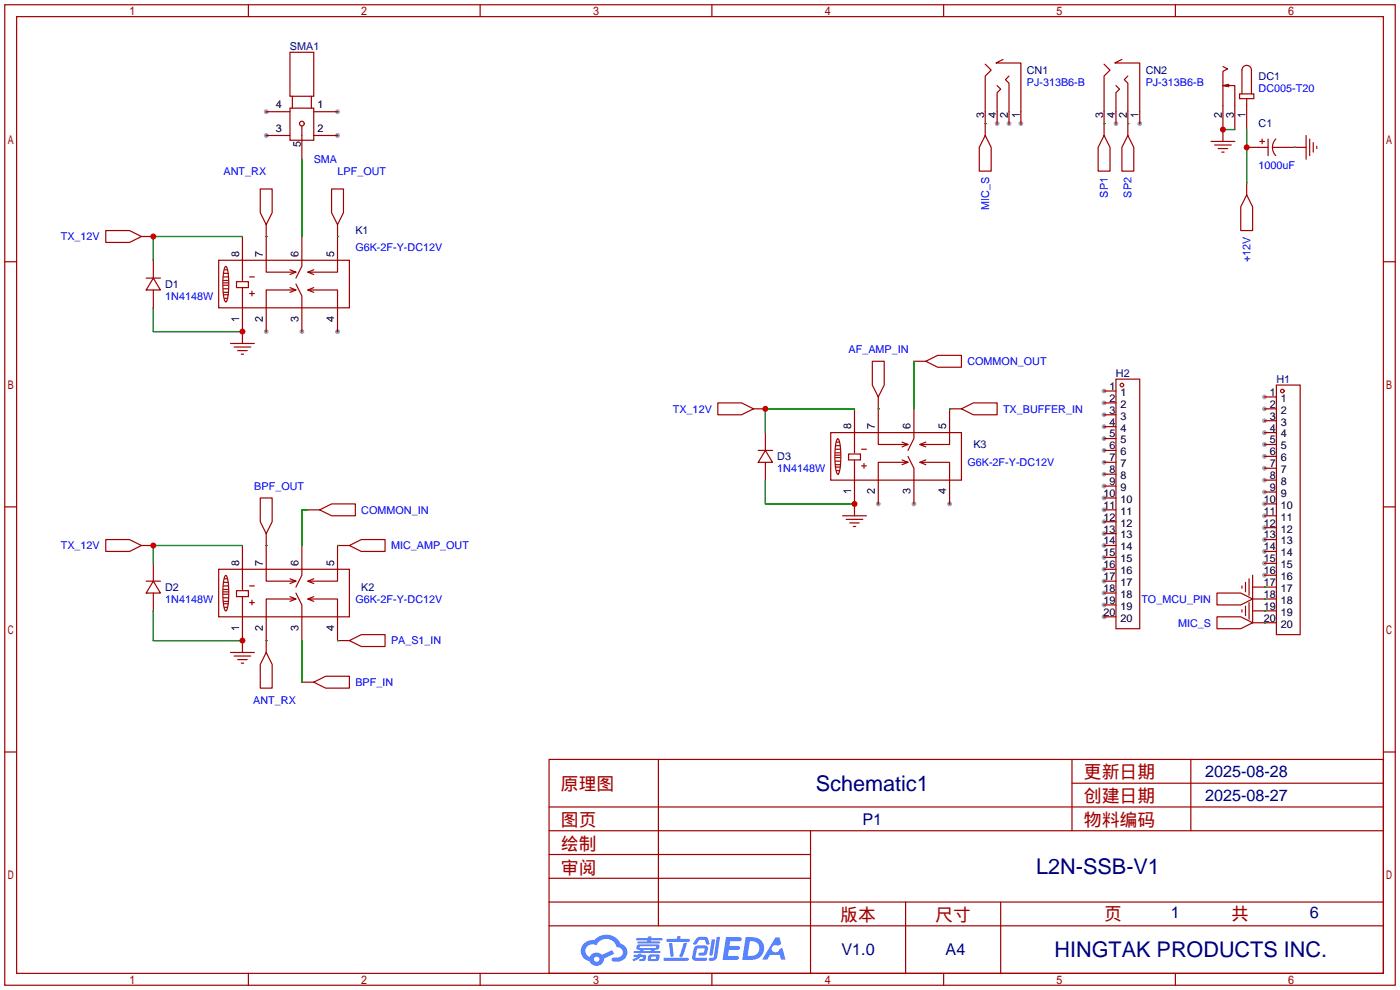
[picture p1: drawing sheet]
<svg xmlns="http://www.w3.org/2000/svg" width="299mm" height="212mm" viewBox="0 0 299 212" stroke-linecap="round" stroke-linejoin="round" font-family="sans-serif">
<g fill="#999">
<circle cx="56.9" cy="70.9" r=".51"/>
<circle cx="64.5" cy="70.9" r=".51"/>
<circle cx="72.1" cy="70.9" r=".51"/>
<circle cx="72.1" cy="23.9" r=".51"/>
<circle cx="72.1" cy="29" r=".51"/>
<circle cx="56.9" cy="29" r=".51"/>
<circle cx="56.9" cy="23.9" r=".51"/>
<circle cx="218.2" cy="26.4" r=".51"/>
<circle cx="215.6" cy="26.4" r=".51"/>
<circle cx="213.1" cy="26.4" r=".51"/>
<circle cx="243.6" cy="26.4" r=".51"/>
<circle cx="238.5" cy="26.4" r=".51"/>
<circle cx="187.7" cy="107.7" r=".51"/>
<circle cx="195.3" cy="107.7" r=".51"/>
<circle cx="202.9" cy="107.7" r=".51"/>
<circle cx="270.3" cy="84.8" r=".51"/>
<circle cx="270.3" cy="87.4" r=".51"/>
<circle cx="270.3" cy="89.9" r=".51"/>
<circle cx="270.3" cy="92.5" r=".51"/>
<circle cx="270.3" cy="95" r=".51"/>
<circle cx="270.3" cy="97.5" r=".51"/>
<circle cx="270.3" cy="100.1" r=".51"/>
<circle cx="270.3" cy="102.6" r=".51"/>
<circle cx="270.3" cy="105.2" r=".51"/>
<circle cx="270.3" cy="107.7" r=".51"/>
<circle cx="270.3" cy="110.2" r=".51"/>
<circle cx="270.3" cy="112.8" r=".51"/>
<circle cx="270.3" cy="115.3" r=".51"/>
<circle cx="270.3" cy="117.9" r=".51"/>
<circle cx="270.3" cy="120.4" r=".51"/>
<circle cx="270.3" cy="122.9" r=".51"/>
<circle cx="236" cy="83.6" r=".51"/>
<circle cx="236" cy="86.1" r=".51"/>
<circle cx="236" cy="88.6" r=".51"/>
<circle cx="236" cy="91.2" r=".51"/>
<circle cx="236" cy="93.7" r=".51"/>
<circle cx="236" cy="96.3" r=".51"/>
<circle cx="236" cy="98.8" r=".51"/>
<circle cx="236" cy="101.3" r=".51"/>
<circle cx="236" cy="103.9" r=".51"/>
<circle cx="236" cy="106.4" r=".51"/>
<circle cx="236" cy="109" r=".51"/>
<circle cx="236" cy="111.5" r=".51"/>
<circle cx="236" cy="114" r=".51"/>
<circle cx="236" cy="116.6" r=".51"/>
<circle cx="236" cy="119.1" r=".51"/>
<circle cx="236" cy="121.7" r=".51"/>
<circle cx="236" cy="124.2" r=".51"/>
<circle cx="236" cy="126.7" r=".51"/>
<circle cx="236" cy="129.3" r=".51"/>
<circle cx="236" cy="131.8" r=".51"/>
</g>
<g fill="none" stroke="#a10000" stroke-width=".25">
<path d="M1 1h297.2v209.6h-297.2zM3.6 3.6h292.1v204.4h-292.1zM53.1 1v2.6M102.6 1v2.6M152.1 1v2.6M201.7 1v2.6M251.2 1v2.6M1 55.9h2.6M295.7 55.9h2.5M1 108.3h2.6M295.7 108.3h2.5M1 160.7h2.6"/>
<path d="M117.3 162.3h178.4v45.7h-178.4zM117.3 177.5h178.4M117.3 172.5h178.4M140.7 162.3v35.6M173.2 177.5v30.5M229.1 162.3v15.2M229.1 167.4h66.6M254.5 162.3v15.2M295.7 160.7h2.5M117.3 182.6h55.9M117.3 197.9h178.4M117.3 192.8h178.4"/>
<path d="M117.3 187.7h55.9M193.5 192.8v15.2M213.9 192.8v15.2M53.1 208v2.6M102.6 208v2.6M152.1 208v2.6M201.7 208v2.6M251.2 208v2.6"/>
</g>
<g fill="#5487ff">
<path d="M155.2 200.3h2.6a.48 .48 0 0 1 .7 .4 .48 .48 0 0 1-.6 .4h-1.8l-.2 1.1h1.9a.43 .43 0 0 1 .4 .4 .43 .43 0 0 1-.5 .4h-1.9l-.2 1.3h1.7a.45 .45 0 0 1 .5 .2 .45 .45 0 0 1-.1 .6h-3.3z"/>
<path d="M165.7 200.3h.9l.4 1.5-.8 .3a.84 .84 0 0 0-1.2 .3 .84 .84 0 0 0 .4 1.1 .84 .84 0 0 0 1.1-.4l.1-.2 .6-.3 .7 2.5h-1l-.2-1h-2.1l-.6 1h-1.1z"/>
<path d="M152.1 200.8h.7l-.5 3.1a.36 .36 0 0 1-.3 .3 .36 .36 0 0 1-.4-.3z"/>
<path d="M153.2 200.2h.7l-.6 4.3a1.13 1.13 0 0 1-1.8 .6l.2-.4h.7l.2-.2z"/>
<path d="M148.9 200.6l.6-.4h1a.77 .77 0 0 1 .9 .5l.3 1-.2 .2h-.5l-.3-.9-.2-.2-1 .1-.7 1-.6-.1-.1-.2z"/>
<path d="M148.4 202.4l.6-.3h1.7a.81 .81 0 0 1 .7 .5 .81 .81 0 0 1-.2 .8 .81 .81 0 0 1-.9 .8h-.7a.32 .32 0 0 1-.3-.3 .32 .32 0 0 1 .4-.3h.7l.2-.9-1.6 .1-.4 1.8 2.2 .1a.32 .32 0 0 1 .3 .4 .32 .32 0 0 1-.4 .2h-2.2l-.5-.3-.1-.5z"/>
<path d="M141.9 204.7h5a.33 .33 0 0 1 .3 .3 .33 .33 0 0 1-.3 .3h-4.9l-.2-.1z"/>
<path d="M146.1 201.5h.8l-.7 2a.98 .98 0 0 1-.7 1.1l-.3-.3z"/>
<path d="M143 201.6h.7l.3 2.5a.34 .34 0 0 1-.3 .4 .34 .34 0 0 1-.4-.3z"/>
<path d="M142.5 200.7h2.1l.3-.6h.6l-.1 .6h1.7a.32 .32 0 0 1 .4 .3 .32 .32 0 0 1-.4 .3h-4.5l-.2-.2z"/>
<path d="M135.5 204.1h.9l.1-.3h.6v.3h.8a.82 .82 0 0 1-.5 1.3h-.8v-.4l.7-.1 .1-.3a.68 .68 0 0 0-1 .4l-1.1 .4-.1-.4 .9-.5h-.7z"/>
<path d="M136 200.5h2.4l.1-.3h.7v.3h2.2l.2 .3-.2 .2h-2.3v.2h1.8l.2 .3-.2 .1h-4.5l-.1-.4h2l.1-.2h-2.3l-.1-.2z"/>
<path d="M159.4 200.3l-.8 4.9h1.7a2.5 2.5 0 0 0 3-2.5 2.5 2.5 0 0 0-3.1-2.4zM160.3 201.1a1.61 1.61 0 0 1 2 1.5 1.61 1.61 0 0 1-1.8 1.7h-.7z"/>
<path d="M136.2 202a.55 .55 0 0 0-.2 .8 .55 .55 0 0 0 .7 .2l.1 .3h-1.3v.3l5.4 .1 .3-.2-.2-.2h-1.2l.2-.3a.7 .7 0 0 0 .8-.3 .7 .7 0 0 0 0-.8l-4.2-.1zM136.8 202.3l3.3-.1 .1 .1-.2 .3h-3.2zM137.5 203h1.7l-.2 .3h-1.4z"/>
<path d="M138.6 204.2a1.05 1.05 0 0 0 0 1.2 2.91 2.91 0 0 0 2.2-.2 .98 .98 0 0 0 0-1.2h-1.6zM139.2 204.5l.9-.1 .1 .4-.2 .2-.8-.1z"/>
<path d="M124.9 201.6a2.23 2.23 0 0 0-.7 2.3 2.23 2.23 0 0 0 1.8 1.6 1.58 1.58 0 0 0 1.8 .9 1.58 1.58 0 0 0 1.3-1.5l2.2-1.1-.5-.7-2.1 1a1.65 1.65 0 0 0-2.7 .4 1.45 1.45 0 0 1-.8-1.9 1.45 1.45 0 0 1 2-.7l.3 .1a2.3 2.3 0 0 1 2.3-1.3 2.3 2.3 0 0 1 2 1.7 1.12 1.12 0 0 1 1.3 1 1.12 1.12 0 0 1-1.1 1.2h-.7a.45 .45 0 0 0-.6 .4 .45 .45 0 0 0 .5 .5 2.21 2.21 0 0 0 2.2-.5 2.21 2.21 0 0 0 .5-2.3 2.13 2.13 0 0 0-1.3-1.1 3.3 3.3 0 0 0-5.6-.7l-1.1 .1zM127 205a.57 .57 0 0 1 1.1 0 .57 .57 0 0 1-1.1 0z"/>
</g>
<g fill="none" stroke="#a10000" stroke-width=".25">
<path d="M62 11.2h5.1v9.4h-5.1zM210.6 13.7l1.2 1.3-1.2 1.3v12.7M213.1 18.3l.8 .8-.8 .7v6.6M214.4 12.7l-1.5 .8h5.3v12.9M215.6 16.3l-.7 .7 .7 .8v8.6M236 13.7l1.2 1.3-1.2 1.3v12.7M238.5 18.3l.8 .8-.8 .7v6.6M239.8 12.7l-1.5 .8h5.3v12.9M241 16.3l-.7 .7 .7 .8v11.2M261.4 14.2l1 .5-1 .5v15M261.4 18.3l1.2 .2M262.6 18l-1.2 .3h2.5v9.4"/>
<path d="M56.9 23.9h5.1M56.9 29h5.1M62 23.1h5.1v6.9h-5.1zM62.5 20.6v2.5M64.5 26.9v7.1M66.5 20.6v2.5M67.1 23.9h5M67.1 29h5M210.6 29l1.2 2.5v5.1h-2.5v-5.1zM236 29l1.2 2.5v5.1h-2.5v-5.1zM241 29l1.3 2.5v5.1h-2.5v-5.1zM258.8 30.2h5.1"/>
<path d="M259.6 31h3.5M260.3 31.8h2.1M261.1 32.5h.5M264.9 20.1h3.1v1h-3.1zM265.4 20.1v-5.1a1.02 1.02 0 0 1 1-1 1.02 1.02 0 0 1 1.1 1v5.1M266.4 21.1v6.6M266.4 39.1v2.6M266.4 31.5h4.6M269.2 30.2h1.1M269.7 29.7v1M271 29.7v3.6M272 31.5h7.1"/>
<path d="M272.7 29.7a2.54 2.54 0 0 0 0 3.5M279.1 29v5M279.9 29.7v3.6M280.7 30.5v2M281.4 31.2v.6M22.6 49.3h5.1l2.5 1.2-2.5 1.3h-5.1zM30.2 50.5h2.6M31.2 59.4h3.1M32.8 59.4l1.5 2.6h-3.1zM32.8 55.6v3.8M46.7 55.6h28v10.2h-28zM47.8 59.2h1"/>
<path d="M47.8 58.4h1M47.8 59.9h1M48 57.7h.5M48.2 56.9l.2 .1a14.8 14.8 0 0 1 .2 7l-.4 .5-.3-.6a16.1 16.1 0 0 1 .1-6.6zM51.8 50.5v9.4M53.3 59.2h1.1M55.6 40.4h2.6v5.1l-1.3 2.5-1.3-2.5zM56.9 48v10.2h6.3l-1.2-.5M63.2 58.2l-1.2 .5M64.5 50.5v6.4l-1.3 2.5M67.1 57.7l-1.3 .5M70.9 40.4h2.5v5.1l-1.3 2.5-1.2-2.5z"/>
<path d="M72.1 48v10.2h-6.3l1.3 .5M266.4 41.7l1.3 2.5v5.1h-2.5v-5.1zM32.8 62v3.8M47.8 60.5h1M47.8 61h1M47.8 61.7h1M47.8 62.5h1M47.8 63h1M48 63.8h.5M49.3 73.4h5.1M50 74.2h3.6M50.5 60.2h2.6v1.3h-2.6z"/>
<path d="M50.8 74.9h2M51.6 75.7h.5M51.8 61.5v11.9M53.3 62.7h1.1M53.8 62.2v1M62 61.5l1.2 .5h-6.3v8.9M63.2 60.7l1.3 2.5v7.7M63.2 62l-1.2 .5M67.1 62.5l-1.3-.5h6.3v8.9M67.1 61.5l-1.3 .5M186.4 77.2h2.6v5.1l-1.3 2.5-1.3-2.5zM195.3 77.2h2.6"/>
<path d="M197.9 77.2l2.5-1.3h5.1v2.6h-5.1zM153.4 86.1h5.1l2.5 1.3-2.5 1.2h-5.1zM161 87.4h2.6M162.1 96.3h3M163.6 96.3l1.5 2.5h-3zM163.6 92.5v3.8M163.6 98.8v3.8M177.5 92.5h28v10.1h-28zM178.6 96h1M178.6 95.2h1M178.6 96.8h1M178.6 97.3h1"/>
<path d="M178.6 97.8h1M178.6 98.6h1M178.6 99.3h1M178.6 99.8h1M178.8 94.5h.5M179 93.7l.2 .2a14.8 14.8 0 0 1 .2 7l-.4 .4-.3-.6a16.1 16.1 0 0 1 .1-6.6zM181.4 97h2.5v1.3h-2.5zM182.6 87.4v9.4M182.6 98.3v11.9M184.1 99.6h1.1M184.1 96h1.1M184.7 99.1v1"/>
<path d="M187.7 84.8v10.2h6.4l-1.3-.5M192.8 98.3l1.3 .5h-6.4v8.9M194.1 97.5l1.2 2.6v7.6M194.1 98.8l-1.3 .5M194.1 95l-1.3 .5M195.3 87.4v6.3l-1.2 2.6M197.9 99.3l-1.3-.5h6.3v8.9M197.9 94.5l-1.3 .5M197.9 98.3l-1.3 .5M205.5 87.4h-2.6v7.6h-6.3l1.3 .5M205.5 87.4l2.5-1.3h5.1v2.5h-5.1zM236 96.3h2.5"/>
<path d="M236 83.6h2.5M236 86.1h2.5M236 88.6h2.5M236 91.2h2.5M236 93.7h2.5M236 98.8h2.5M238.5 81h5.1v53.4h-5.1zM270.3 87.4h2.5M270.3 84.8h2.5M270.3 89.9h2.5M270.3 92.5h2.5M270.3 95h2.5"/>
<path d="M270.3 97.5h2.5M272.8 82.3h5.1v53.3h-5.1zM22.6 115.3h5.1l2.5 1.3-2.5 1.3h-5.1zM30.2 116.6h2.6M51.8 116.6v9.4M55.6 106.4h2.6v5.1l-1.3 2.5-1.3-2.5zM56.9 114v10.2h6.3l-1.2-.5M64.5 116.6v6.3l-1.3 2.6M65.8 109h2.5M68.3 109l2.6-1.3h5v2.5h-5zM74.7 116.6h-2.6v7.6h-6.3l1.3 .5M74.7 116.6l2.5-1.3h5.1v2.6h-5.1z"/>
<path d="M178.8 100.6h.5M180.1 110.2h5.1M180.8 111h3.6M181.6 111.8h2M182.4 112.5h.5M236 109h2.5M236 116.6h2.5M236 101.3h2.5M236 103.9h2.5M236 106.4h2.5M236 111.5h2.5M236 114h2.5"/>
<path d="M236 119.1h2.5M270.3 110.2h2.5M270.3 100.1h2.5M270.3 102.6h2.5M270.3 105.2h2.5M270.3 107.7h2.5M270.3 112.8h2.5M270.3 115.3h2.5M270.3 117.9h2.5M31.2 124.2h3.1M32.8 124.2l1.5 2.5h-3.1zM32.8 120.4v3.8"/>
<path d="M32.8 126.7v3.9M46.7 121.7h28v10.1h-28zM47.8 125.2h1M47.8 124.5h1M47.8 126h1M47.8 126.5h1M47.8 127h1M47.8 127.8h1M47.8 128.5h1M47.8 129h1M48 123.7h.5M48 129.8h.5"/>
<path d="M48.2 123l.2 .1a14.8 14.8 0 0 1 .2 7l-.4 .5-.3-.7a16.1 16.1 0 0 1 .1-6.6zM49.3 139.4h5.1M50.5 126.2h2.6v1.3h-2.6zM51.8 127.5v11.9M53.3 128.8h1.1M53.3 125.2h1.1M53.8 128.3v1M56.9 139.4l1.3 2.6v5.1h-2.6v-5.1zM62 127.5l1.2 .5h-6.3v11.4M63.2 126.7l1.3 2.6v7.6M63.2 128l-1.2 .5M63.2 124.2l-1.2 .5"/>
<path d="M67.1 128.5l-1.3-.5h6.3v8.9h2.6M67.1 123.7l-1.3 .5M67.1 127.5l-1.3 .5M74.7 136.9l2.5-1.3h5.1v2.6h-5.1zM236 124.2h2.5M236 121.7h2.5M236 126.7h2.5M236 129.3h2.5M236 131.8h2.5M260.1 131.8h5.1l2.5 1.3-2.5 1.3h-5.1zM260.1 126.7h5.1l2.5 1.3-2.5 1.3h-5.1zM265.4 125.2v.5"/>
<path d="M265.4 130.3v.5M266.2 124.5v2M266.2 129.5v2.1M267 123.7v3.6M267 128.8v3.5M267.7 125.5h5.1M267.7 128h5.1M267.7 130.6h5.1M267.7 133.1h5.1M267.7 122.9v10.2M270.3 120.4h2.5M270.3 122.9h2.5"/>
<path d="M50 140.2h3.6M50.8 141h2M51.6 141.7h.5M64.5 145.8h2.6M67.1 145.8l2.5-1.3h5.1v2.6h-5.1z"/>
<circle cx="64.5" cy="26.4" r=".51"/>
<circle cx="239.8" cy="82.3" r=".38"/>
<circle cx="274.1" cy="83.6" r=".38"/>
</g>
<g fill="none" stroke="#008700" stroke-width=".25">
<path d="M64.5 34v16.5M210.6 26.4h.1M236 26.4h.1M241 26.4h.1M261.4 27.7h2.5M266.4 27.7v11.4M276.6 31.5h.1M51.8 50.5h-19v5.1M56.9 50.5h.1M72.1 50.5h.1M32.8 65.8v5.1h19M195.3 77.2v10.2"/>
<path d="M182.6 87.4h-19v5.1M187.7 87.4h.1M202.9 87.4h.1M51.8 116.6h-19v3.8M56.9 116.6h.1M65.8 109h-1.3v7.6M72.1 116.6h.1M163.6 102.6v5.1h19M32.8 130.6v6.3h19M56.9 136.9h.1M64.5 136.9v8.9M72.1 136.9h.1"/>
<path d="M270.3 133.1h.1M270.3 128h.1M270.3 125.5h.1M270.3 130.6h.1"/>
</g>
<g fill="#c00">
<circle cx="32.8" cy="50.5" r=".63"/>
<circle cx="51.8" cy="70.9" r=".63"/>
<circle cx="266.4" cy="31.5" r=".63"/>
<circle cx="261.4" cy="27.7" r=".63"/>
<circle cx="51.8" cy="136.9" r=".63"/>
<circle cx="32.8" cy="116.6" r=".63"/>
<circle cx="182.6" cy="107.7" r=".63"/>
<circle cx="163.6" cy="87.4" r=".63"/>
</g>
<g font-size="4.6" fill="#000080">
<text x="174.4" y="169">Schematic1</text>
<text x="221.5" y="186.8">L2N-SSB-V1</text>
<text x="225.4" y="204.6">HINGTAK PRODUCTS INC.</text>
</g>
<g font-size="3.8" fill="#a00000">
<text x="231.6" y="166.4">更新日期</text>
<text x="119.9" y="168.9">原理图</text>
<text x="231.6" y="171.5">创建日期</text>
<text x="119.9" y="176.5">图页</text>
<text x="231.6" y="176.5">物料编码</text>
<text x="119.9" y="181.6">绘制</text>
<text x="119.9" y="186.7">审阅</text>
<text x="179.6" y="196.9">版本</text>
<text x="199.9" y="196.9">尺寸</text>
<text x="236" y="196.6">页</text>
<text x="263.1" y="196.6">共</text>
</g>
<g font-size="3.5" fill="#000080">
<text x="257.6" y="166.1">2025-08-28</text>
<text x="257.6" y="171.1">2025-08-27</text>
<text x="184.3" y="176.2">P1</text>
<text x="250.2" y="196.3">1</text>
<text x="280" y="196.3">6</text>
<text x="179.8" y="204.2">V1.0</text>
<text x="202.1" y="204.2">A4</text>
</g>
<g font-size="2.3" fill="#000080">
<text x="62" y="10.7">SMA1</text>
<text x="219.5" y="15.8">CN1</text>
<text x="244.9" y="15.8">CN2</text>
<text x="269" y="17.1">DC1</text>
<text x="269" y="27.2">C1</text>
<text x="75.9" y="50.1">K1</text>
<text x="35.3" y="61.5">D1</text>
<text x="238.5" y="80.6">H2</text>
<text x="272.8" y="81.8">H1</text>
<text x="208" y="95.8">K3</text>
<text x="166.1" y="98.3">D3</text>
<text x="35.3" y="126.3">D2</text>
<text x="77.2" y="126.3">K2</text>
</g>
<g font-size="2.3">
<text x="58.9" y="23.2">4</text>
<text x="67.8" y="23.2">1</text>
<text x="58.9" y="28.2">3</text>
<text x="67.8" y="28.2">2</text>
<text x="210.3" y="25.2" transform="rotate(-90 210.3 25.2)">3</text>
<text x="212.9" y="25.2" transform="rotate(-90 212.9 25.2)">4</text>
<text x="215.4" y="25.2" transform="rotate(-90 215.4 25.2)">2</text>
<text x="218" y="25.2" transform="rotate(-90 218 25.2)">1</text>
<text x="235.7" y="25.2" transform="rotate(-90 235.7 25.2)">3</text>
<text x="238.3" y="25.2" transform="rotate(-90 238.3 25.2)">4</text>
<text x="240.8" y="25.2" transform="rotate(-90 240.8 25.2)">2</text>
<text x="243.4" y="25.2" transform="rotate(-90 243.4 25.2)">1</text>
<text x="261.1" y="25.2" transform="rotate(-90 261.1 25.2)">2</text>
<text x="263.7" y="25.2" transform="rotate(-90 263.7 25.2)">3</text>
<text x="266.2" y="25.2" transform="rotate(-90 266.2 25.2)">1</text>
<text x="64.3" y="31.5" transform="rotate(-90 64.3 31.5)">5</text>
<text x="51.1" y="54.8" transform="rotate(-90 51.1 54.8)">8</text>
<text x="56.2" y="54.8" transform="rotate(-90 56.2 54.8)">7</text>
<text x="63.8" y="54.8" transform="rotate(-90 63.8 54.8)">6</text>
<text x="71.4" y="54.8" transform="rotate(-90 71.4 54.8)">5</text>
<text x="51.1" y="68.8" transform="rotate(-90 51.1 68.8)">1</text>
<text x="56.2" y="68.8" transform="rotate(-90 56.2 68.8)">2</text>
<text x="63.8" y="68.8" transform="rotate(-90 63.8 68.8)">3</text>
<text x="71.4" y="68.8" transform="rotate(-90 71.4 68.8)">4</text>
<text x="237.1" y="83.3">1</text>
<text x="237.1" y="85.9">2</text>
<text x="237.1" y="88.4">3</text>
<text x="239.4" y="84.6">1</text>
<text x="239.4" y="87.1">2</text>
<text x="239.4" y="89.7">3</text>
<text x="271.4" y="84.6">1</text>
<text x="271.4" y="87.1">2</text>
<text x="271.4" y="89.7">3</text>
<text x="273.7" y="85.9">1</text>
<text x="273.7" y="88.4">2</text>
<text x="181.9" y="91.7" transform="rotate(-90 181.9 91.7)">8</text>
<text x="187" y="91.7" transform="rotate(-90 187 91.7)">7</text>
<text x="194.6" y="91.7" transform="rotate(-90 194.6 91.7)">6</text>
<text x="202.2" y="91.7" transform="rotate(-90 202.2 91.7)">5</text>
<text x="237.1" y="91">4</text>
<text x="237.1" y="93.5">5</text>
<text x="239.4" y="92.2">4</text>
<text x="239.4" y="94.8">5</text>
<text x="271.4" y="92.2">4</text>
<text x="271.4" y="94.8">5</text>
<text x="273.7" y="91">3</text>
<text x="273.7" y="93.5">4</text>
<text x="237.1" y="96">6</text>
<text x="237.1" y="98.6">7</text>
<text x="237.1" y="101.1">8</text>
<text x="239.4" y="97.3">6</text>
<text x="239.4" y="99.8">7</text>
<text x="271.4" y="97.3">6</text>
<text x="271.4" y="99.8">7</text>
<text x="273.7" y="96">5</text>
<text x="273.7" y="98.6">6</text>
<text x="273.7" y="101.1">7</text>
<text x="181.9" y="105.7" transform="rotate(-90 181.9 105.7)">1</text>
<text x="187" y="105.7" transform="rotate(-90 187 105.7)">2</text>
<text x="194.6" y="105.7" transform="rotate(-90 194.6 105.7)">3</text>
<text x="202.2" y="105.7" transform="rotate(-90 202.2 105.7)">4</text>
<text x="235.8" y="106.2">10</text>
<text x="237.1" y="103.7">9</text>
<text x="239.4" y="102.4">8</text>
<text x="239.4" y="104.9">9</text>
<text x="239.4" y="107.5">10</text>
<text x="270.1" y="107.5">10</text>
<text x="271.4" y="102.4">8</text>
<text x="271.4" y="104.9">9</text>
<text x="273.7" y="103.7">8</text>
<text x="273.7" y="106.2">9</text>
<text x="235.8" y="108.7">11</text>
<text x="235.8" y="111.3">12</text>
<text x="235.8" y="113.8">13</text>
<text x="239.4" y="110">11</text>
<text x="239.4" y="112.5">12</text>
<text x="270.1" y="110">11</text>
<text x="270.1" y="112.5">12</text>
<text x="273.7" y="108.7">10</text>
<text x="273.7" y="111.3">11</text>
<text x="273.7" y="113.8">12</text>
<text x="235.8" y="116.4">14</text>
<text x="235.8" y="118.9">15</text>
<text x="239.4" y="115.1">13</text>
<text x="239.4" y="117.6">14</text>
<text x="270.1" y="115.1">13</text>
<text x="270.1" y="117.6">14</text>
<text x="273.7" y="116.4">13</text>
<text x="273.7" y="118.9">14</text>
<text x="51.1" y="120.9" transform="rotate(-90 51.1 120.9)">8</text>
<text x="56.2" y="120.9" transform="rotate(-90 56.2 120.9)">7</text>
<text x="63.8" y="120.9" transform="rotate(-90 63.8 120.9)">6</text>
<text x="71.4" y="120.9" transform="rotate(-90 71.4 120.9)">5</text>
<text x="235.8" y="121.4">16</text>
<text x="235.8" y="124">17</text>
<text x="239.4" y="120.2">15</text>
<text x="239.4" y="122.7">16</text>
<text x="239.4" y="125.2">17</text>
<text x="270.1" y="120.2">15</text>
<text x="270.1" y="122.7">16</text>
<text x="270.1" y="125.2">17</text>
<text x="273.7" y="121.4">15</text>
<text x="273.7" y="124">16</text>
<text x="235.8" y="126.5">18</text>
<text x="235.8" y="129.1">19</text>
<text x="235.8" y="131.6">20</text>
<text x="239.4" y="127.8">18</text>
<text x="239.4" y="130.3">19</text>
<text x="270.1" y="127.8">18</text>
<text x="270.1" y="130.3">19</text>
<text x="273.7" y="126.5">17</text>
<text x="273.7" y="129.1">18</text>
<text x="273.7" y="131.6">19</text>
<text x="51.1" y="134.9" transform="rotate(-90 51.1 134.9)">1</text>
<text x="56.2" y="134.9" transform="rotate(-90 56.2 134.9)">2</text>
<text x="63.8" y="134.9" transform="rotate(-90 63.8 134.9)">3</text>
<text x="71.4" y="134.9" transform="rotate(-90 71.4 134.9)">4</text>
<text x="239.4" y="132.9">20</text>
<text x="270.1" y="132.9">20</text>
<text x="273.7" y="134.1">20</text>
</g>
<g font-size="2.3" fill="#00f">
<text x="219.5" y="18.3">PJ-313B6-B</text>
<text x="244.9" y="18.3">PJ-313B6-B</text>
<text x="269" y="19.6">DC005-T20</text>
<text x="67.1" y="34.8">SMA</text>
<text x="47.8" y="37.4">ANT_RX</text>
<text x="72.1" y="37.4">LPF_OUT</text>
<text x="269" y="36.1">1000uF</text>
<text x="211.4" y="44.9" transform="rotate(-90 211.4 44.9)">MIC_S</text>
<text x="236.8" y="42.2" transform="rotate(-90 236.8 42.2)">SP1</text>
<text x="241.9" y="42.2" transform="rotate(-90 241.9 42.2)">SP2</text>
<text x="13" y="51.4">TX_12V</text>
<text x="75.9" y="53.6">G6K-2F-Y-DC12V</text>
<text x="267.3" y="56" transform="rotate(-90 267.3 56)">+12V</text>
<text x="35.3" y="64.1">1N4148W</text>
<text x="181.4" y="75.5">AF_AMP_IN</text>
<text x="206.8" y="78">COMMON_OUT</text>
<text x="143.8" y="88.2">TX_12V</text>
<text x="214.4" y="88.2">TX_BUFFER_IN</text>
<text x="166.1" y="100.9">1N4148W</text>
<text x="206.8" y="99.6">G6K-2F-Y-DC12V</text>
<text x="54.4" y="104.7">BPF_OUT</text>
<text x="77.2" y="109.8">COMMON_IN</text>
<text x="13" y="117.4">TX_12V</text>
<text x="83.6" y="117.4">MIC_AMP_OUT</text>
<text x="35.3" y="128.8">1N4148W</text>
<text x="75.9" y="128.8">G6K-2F-Y-DC12V</text>
<text x="243.9" y="128.8">TO_MCU_PIN</text>
<text x="83.6" y="137.7">PA_S1_IN</text>
<text x="251.8" y="133.9">MIC_S</text>
<text x="75.9" y="146.6">BPF_IN</text>
<text x="54.1" y="150.4">ANT_RX</text>
</g>
</svg>
